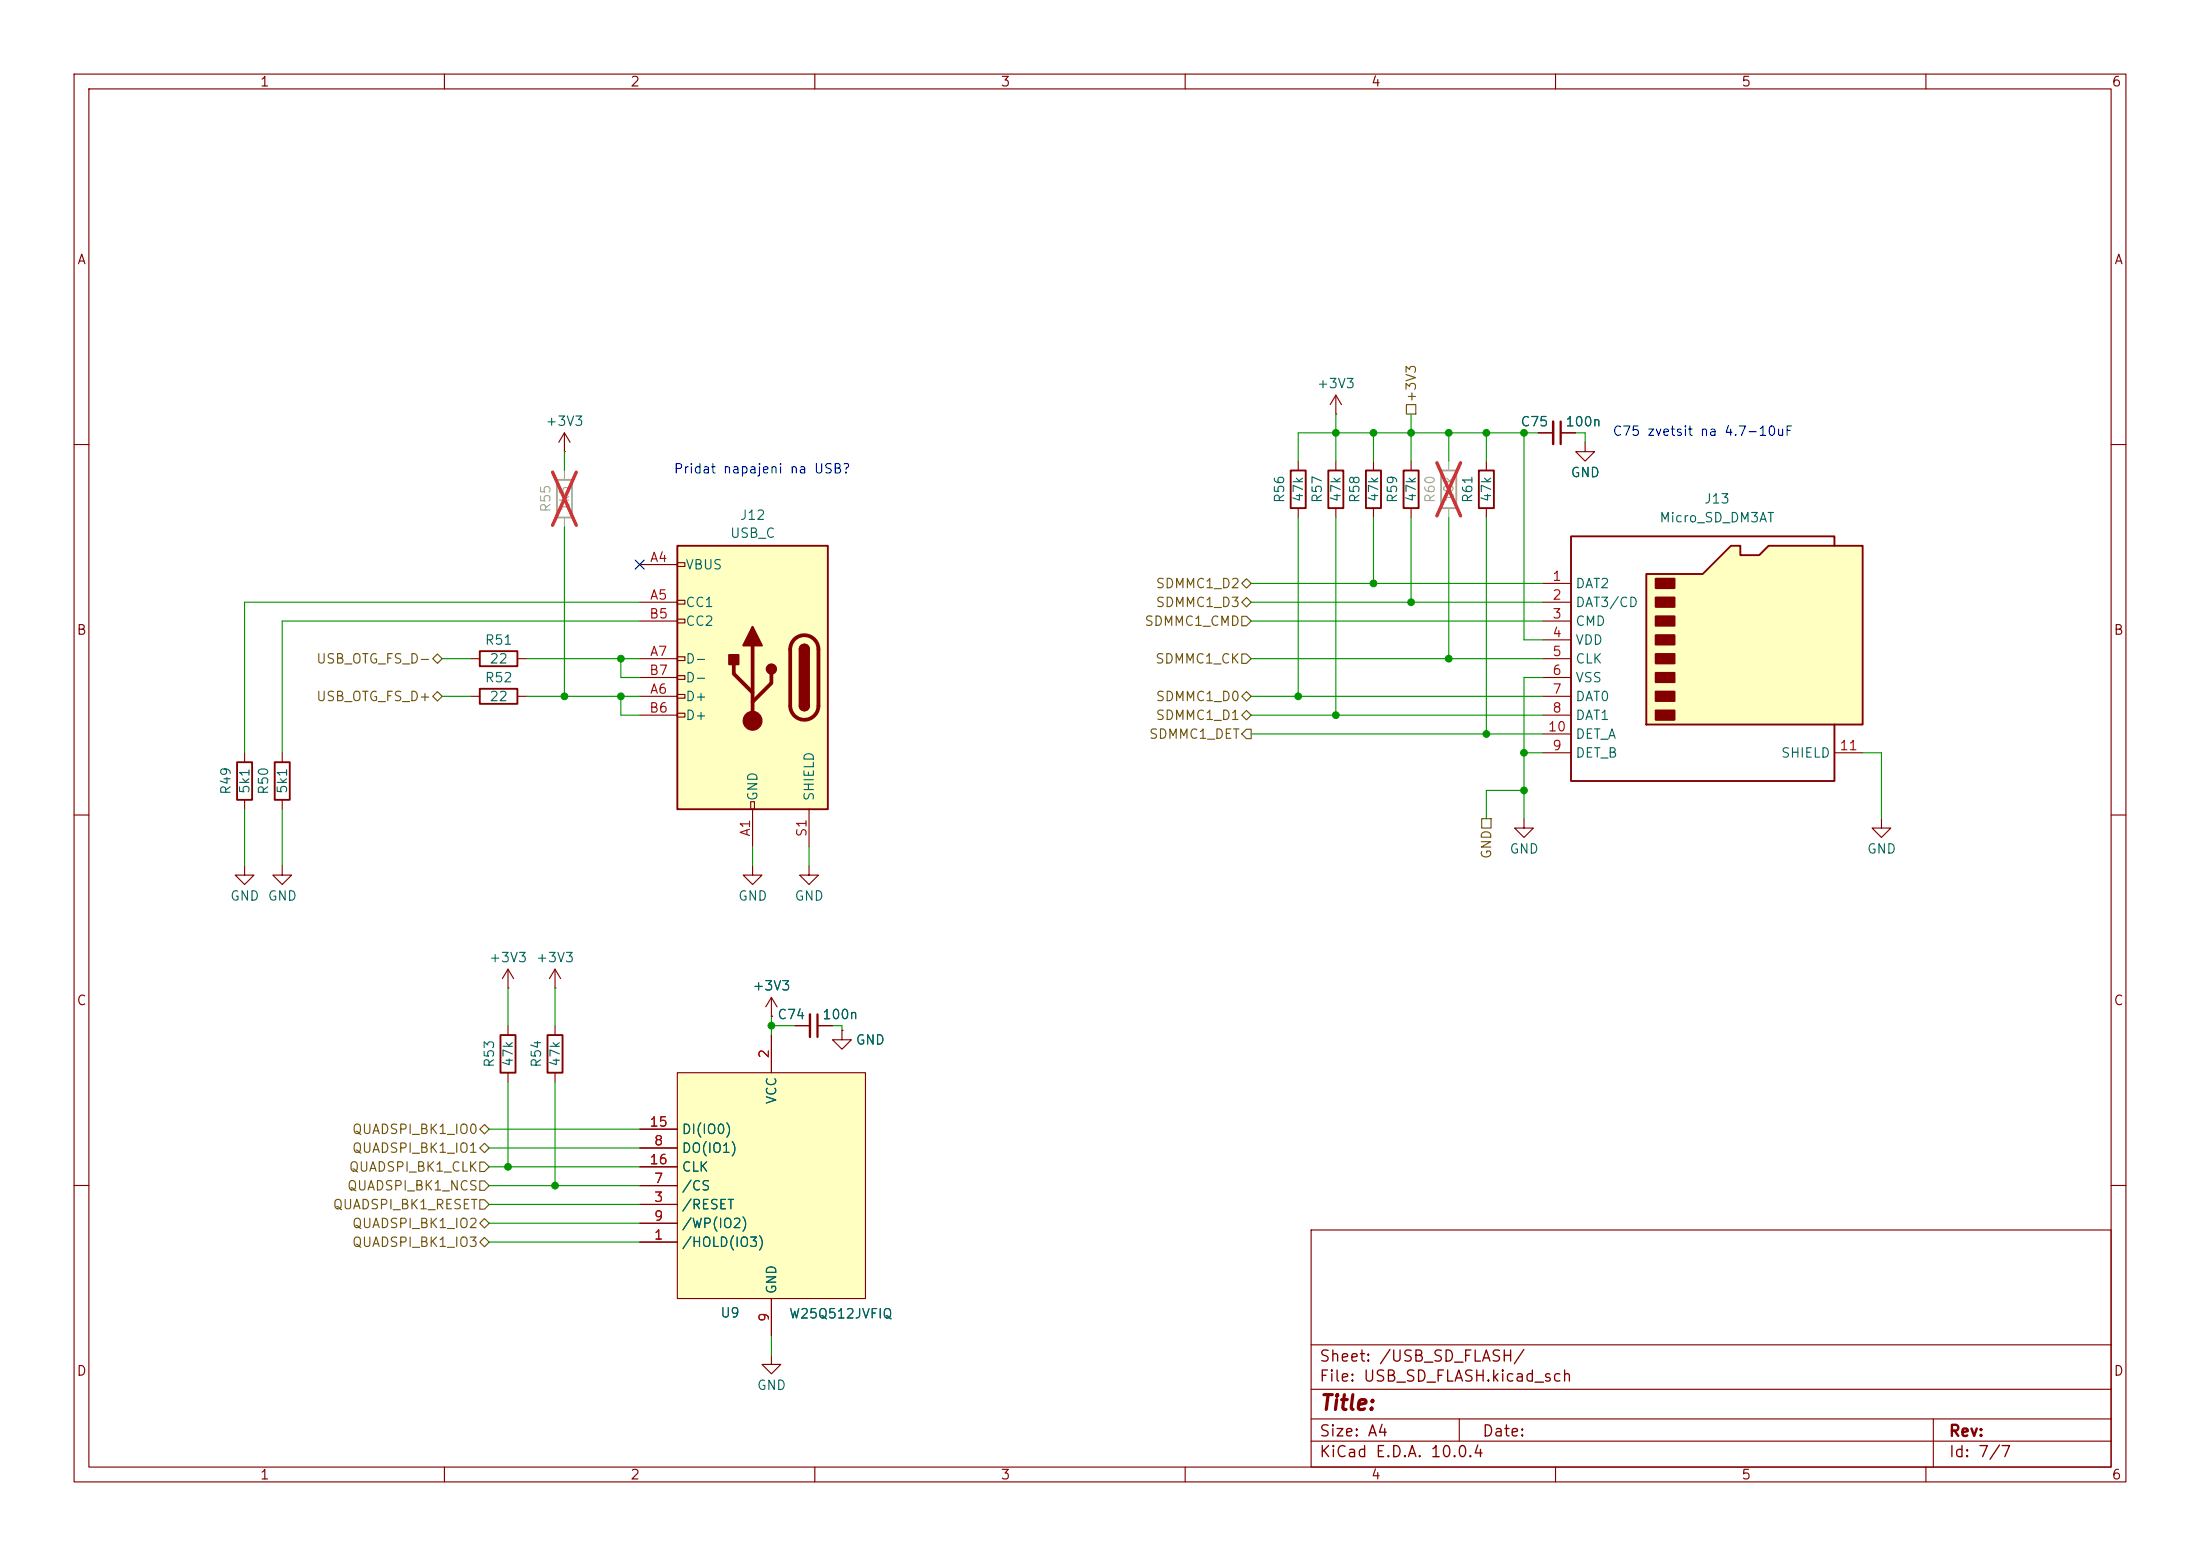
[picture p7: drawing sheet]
<svg xmlns="http://www.w3.org/2000/svg" width="297mm" height="210mm" viewBox="0 0 297 210" stroke-linecap="round" stroke-linejoin="round" font-family="sans-serif">
<g fill="none" stroke="#840000" stroke-width=".15">
<path d="M10 10h277v190h-277zM12 12h273v186h-273zM60 10v2M110 10v2M160 10v2M210 10v2M260 10v2M180.3 55.9h.1M180.3 53.3l-.7 1.3M180.3 53.3l.8 1.3M180.3 53.3v2.6M10 60h2"/>
<path d="M185.4 62.2v1.3M185.4 68.6v1.3M285 60h2M63.5 88.9h1.3M69.8 88.9h1.3M10 110h2M285 110h2M68.6 133.4h.1M68.6 130.8l-.8 1.3M68.6 130.8l.7 1.3M68.6 130.8v2.6M74.9 133.4h.1"/>
<path d="M74.9 130.8l-.7 1.3M74.9 130.8l.8 1.3M74.9 130.8v2.6M74.9 138.4v1.3M74.9 144.8v1.3M10 160h2M177 166h108v32h-108zM285 160h2M60 198v2M110 198v2M160 198v2M177 194.5h108"/>
<path d="M177 191.5h108M177 187.5h108M177 181.5h108M197 191.5v3M210 198v2M260 198v2M261 191.5v6.5"/>
</g>
<path d="M184.4 63.5h2v5.1h-2zM64.8 87.9h5v2h-5zM73.9 139.7h2v5.1h-2z" fill="none" stroke="#840000" stroke-width=".25"/>
<path d="M75.2 64.8h2v5.1h-2z" fill="none" stroke="#a1a1a1" stroke-width=".25"/>
<path d="M76.2 63.5v1.3M76.2 69.9v1.2" fill="none" stroke="#a1a1a1" stroke-width=".15"/>
<path d="M74.6 63.7l3.2 7.2M77.8 63.7l-3.2 7.2" fill="none" stroke="#e12e31" stroke-width=".46"/>
<path d="M222.2 77.5h7.7l3.8-3.8h1.2v1.2h2.6l1.3-1.2h12.7v24.1h-29.3z" fill="#ffffc2"/>
<path d="M189.5 63.5h2v5.1h-2zM222.2 77.5h7.7l3.8-3.8h1.2v1.2h2.6l1.3-1.2h12.7v24.1h-29.3zM247.6 73.7v-1.3h-35.5v33h35.5v-7.6M67.6 139.7h2v5.1h-2z" fill="none" stroke="#840000" stroke-width=".25"/>
<g fill="#840000" stroke="#840000" stroke-width=".25">
<path d="M223.5 78.1h2.6v1.3h-2.6z"/>
<path d="M223.5 80.6h2.6v1.3h-2.6z"/>
<path d="M223.5 83.2h2.6v1.3h-2.6z"/>
<path d="M223.5 85.7h2.6v1.3h-2.6z"/>
<path d="M223.5 88.3h2.6v1.2h-2.6z"/>
<path d="M223.5 90.8h2.6v1.3h-2.6z"/>
<path d="M223.5 93.3h2.6v1.3h-2.6z"/>
<path d="M223.5 95.9h2.6v1.3h-2.6z"/>
</g>
<g fill="none" stroke="#840000" stroke-width=".15">
<path d="M76.2 58.4l-.8 1.3M76.2 58.4l.8 1.3M76.2 58.4v2.6M207.6 58.4h2.1M210.7 58.4h2M76.2 61h.1M190.5 62.2v1.3M190.5 68.6v1.3M208.3 78.7h3.8M208.3 81.3h3.8M208.3 83.8h3.8M208.3 86.4h3.8"/>
<path d="M208.3 88.9h3.8M208.3 91.4h3.8M208.3 94h3.8M208.3 96.5h3.8M208.3 99.1h3.8M208.3 101.6h3.8M247.6 101.6h3.9M254 110.5v1.3h1.3l-1.3 1.2-1.3-1.2h1.3M68.6 138.4v1.3M104.1 137.2h.1M104.1 134.6l-.7 1.3M104.1 134.6l.8 1.3"/>
<path d="M104.1 134.6v2.6M107.3 138.4h2M110.4 138.4h2M68.6 144.8v1.3M104.1 182.9v1.3h1.3l-1.3 1.2-1.2-1.2h1.2"/>
</g>
<path d="M210.7 56.9v3M110.4 136.9v3.1" fill="none" stroke="#840000" stroke-width=".3"/>
<path d="M209.7 56.9v3M109.3 136.9v3.1" fill="none" stroke="#840000" stroke-width=".33"/>
<path d="M91.4 144.8h25.4v30.5h-25.4z" fill="#ffffc2"/>
<g fill="none" stroke="#840000" stroke-width=".15">
<path d="M214 59.7v1.3h1.3l-1.3 1.2-1.3-1.2h1.3M175.3 62.2v1.3M175.3 68.6v1.3M180.3 62.2v1.3M180.3 68.6v1.3M200.7 62.2v1.3M200.7 68.6v1.3M63.5 94h1.3M69.8 94h1.3M33 116.8v1.3h1.3l-1.3 1.3-1.3-1.3h1.3M33 101.6v1.3M33 108v1.2"/>
<path d="M38.1 116.8v1.3h1.3l-1.3 1.3-1.3-1.3h1.3M38.1 101.6v1.3M38.1 108v1.2M101.6 116.8v1.3h1.3l-1.3 1.3-1.3-1.3h1.3M109.2 116.8v1.3h1.3l-1.3 1.3-1.3-1.3h1.3M205.7 110.5v1.3h1.3l-1.3 1.2-1.2-1.2h1.2M104.1 139.7v5.1M113.7 139.1v1.2h1.2l-1.2 1.3-1.3-1.3h1.3M113.7 139.1h.1M86.4 154.9h5M86.4 152.4h5M86.4 157.5h5"/>
<path d="M91.4 144.8h25.4v30.5h-25.4zM86.4 167.6h5M86.4 162.6h5M86.4 160h5M86.4 165.1h5M104.1 175.3v5"/>
</g>
<path d="M174.2 63.5h2.1v5.1h-2.1zM179.3 63.5h2.1v5.1h-2.1zM199.6 63.5h2.1v5.1h-2.1zM64.8 93h5v2h-5zM32 102.9h2v5.1h-2zM37.1 102.9h2v5.1h-2z" fill="none" stroke="#840000" stroke-width=".25"/>
<path d="M194.6 63.5h2v5.1h-2z" fill="none" stroke="#a1a1a1" stroke-width=".25"/>
<path d="M195.6 62.2v1.3M195.6 68.6v1.3" fill="none" stroke="#a1a1a1" stroke-width=".15"/>
<path d="M194 62.5l3.2 7.1M197.2 62.5l-3.2 7.1" fill="none" stroke="#e12e31" stroke-width=".46"/>
<path d="M91.4 73.7h20.4v35.5h-20.4z" fill="#ffffc2"/>
<g fill="none" stroke="#840000" stroke-width=".15">
<path d="M207.6 58.4h2.1M210.7 58.4h2M86.4 76.2h5M91.4 75.9h1.1v.6h-1.1zM86.4 81.3h5M86.4 94h5M86.4 88.9h5M86.4 83.8h5M86.4 96.5h5M86.4 91.4h5M91.4 81h1.1v.5h-1.1zM91.4 83.6h1.1v.5h-1.1z"/>
<path d="M91.4 88.6h1.1v.6h-1.1zM91.4 91.2h1.1v.5h-1.1zM91.4 93.7h1.1v.5h-1.1zM91.4 96.3h1.1v.5h-1.1zM101.3 108.2h.6v1h-.6zM101.6 109.2v5.1M109.2 109.2v5.1M104.1 137.2h.1M104.1 139.7v5.1M107.3 138.4h2M110.4 138.4h2M113.7 139.1h.1"/>
<path d="M86.4 154.9h5M86.4 152.4h5M86.4 157.5h5M86.4 167.6h5M86.4 162.6h5M86.4 160h5M86.4 165.1h5M104.1 175.3v5"/>
</g>
<path d="M91.4 73.7h20.4v35.5h-20.4zM107.9 87.6a.64 .64 0 0 1 .7-.6 .64 .64 0 0 1 .6 .6M107.9 95.3a.64 .64 0 0 0 .7 .6 .64 .64 0 0 0 .6-.6" fill="none" stroke="#840000" stroke-width=".25"/>
<path d="M99.1 89.7v1.2l2.5 2.6M101.6 87.1v10.2M104.1 90.9v1.3l-2.5 2.5M107.2 86.3a1.9 1.9 0 0 1 2.1-.4 1.9 1.9 0 0 1 1.2 1.7v7.7a1.91 1.91 0 0 1-1.9 1.8 1.91 1.91 0 0 1-1.9-1.8v-7.7a1.9 1.9 0 0 1 .5-1.3z" fill="none" stroke="#840000" stroke-width=".51"/>
<g fill="#840000" stroke="#840000" stroke-width=".25">
<path d="M107.9 87.6h1.3v7.7h-1.3z"/>
<path d="M108.1 87.2a.64 .64 0 0 1 .7-.2 .64 .64 0 0 1 .4 .6h-1.3z"/>
<path d="M107.9 95.3h1.3a.64 .64 0 0 1-.6 .6 .64 .64 0 0 1-.7-.6z"/>
<path d="M101.6 84.6l1.3 2.5h-2.6z"/>
<path d="M98.4 88.4h1.3v1.3h-1.3z"/>
<circle cx="104.1" cy="90.3" r=".63"/>
</g>
<circle cx="101.6" cy="97.3" r="1.27" fill="#840000" stroke="#840000" stroke-width=".15"/>
<g fill="none" stroke="#725600" stroke-width=".15">
<path d="M189.9 54.6h1.2v1.3h-1.2zM167.6 78.7l.7-.6 .6 .6-.6 .7zM58.4 94l.7-.7 .6 .7-.6 .6zM59.1 88.3l.6 .6-.6 .6-.7-.6zM167.6 81.3l.7-.7 .6 .7-.6 .6zM167.6 83.2h.7l.6 .6-.6 .7h-.7zM167.6 96.5l.7-.6 .6 .6-.6 .7zM167.6 94l.7-.7 .6 .7-.6 .6zM167.6 88.3h.7l.6 .6-.6 .6h-.7zM168.3 98.4h.6v1.3h-.6l-.7-.6zM200 110.5h1.3v1.3h-1.3zM64.8 154.9l.6-.6 .6 .6-.6 .7z"/>
<path d="M64.8 152.4l.6-.6 .6 .6-.6 .6zM64.8 156.8h.6l.6 .7-.6 .6h-.6zM64.8 159.4h.6l.6 .6-.6 .7h-.6zM64.8 161.9h.6l.6 .7-.6 .6h-.6zM64.8 167.6l.6-.6 .6 .6-.6 .7zM65.4 164.5l.6 .6-.6 .6-.6-.6z"/>
</g>
<g fill="none" stroke="#009600" stroke-width=".15">
<path d="M180.3 55.9v6.3M185.4 58.4v3.8M190.5 55.9v6.3M195.6 58.4v3.8M200.7 58.4v3.8M205.7 58.4v28h2.6M207.6 58.4h-32.3v3.8M212.7 58.4h1.3v1.3M76.2 61v2.5M76.2 71.1v22.9M168.9 78.7h39.4M175.3 69.9v24.1"/>
<path d="M180.3 69.9v26.6M185.4 69.9v8.8M190.5 69.9v11.4M195.6 69.9v19M200.7 69.9v29.2M59.7 94h3.8M59.7 88.9h3.8M71.1 94h15.3M71.1 88.9h15.3M83.8 94v2.5h2.6M83.8 88.9v2.5h2.6M86.4 81.3h-53.4v20.3"/>
<path d="M86.4 83.8h-48.3v17.8M168.9 96.5h39.4M168.9 94h39.4M168.9 81.3h39.4M168.9 83.8h39.4M168.9 88.9h39.4M168.9 99.1h39.4M208.3 91.4h-2.6v19.1M33 109.2v7.6M38.1 109.2v7.6M101.6 114.3v2.5M109.2 114.3v2.5"/>
<path d="M205.7 101.6h2.6M205.7 106.7h-5v3.8M251.5 101.6h2.5v8.9M68.6 133.4v5M74.9 133.4v5M104.1 137.2v2.5M104.1 138.4h3.2M112.4 138.4h1.3v.7M66 157.5h20.4M66 154.9h20.4M66 152.4h20.4M68.6 146.1v11.4"/>
<path d="M74.9 146.1v13.9M66 165.1h20.4M66 167.6h20.4M66 160h20.4M66 162.6h20.4M104.1 180.3v2.6"/>
</g>
<path d="M85.8 75.6l1.2 1.2M87 75.6l-1.2 1.2" fill="none" stroke="#000084" stroke-width=".15"/>
<g fill="#009600" stroke="#009600" stroke-width=".14">
<circle cx="185.4" cy="58.4" r=".46"/>
<circle cx="190.5" cy="58.4" r=".46"/>
<circle cx="205.7" cy="101.6" r=".46"/>
<circle cx="205.7" cy="106.7" r=".46"/>
<circle cx="205.7" cy="58.4" r=".46"/>
<circle cx="200.7" cy="58.4" r=".46"/>
<circle cx="74.9" cy="160" r=".46"/>
<circle cx="68.6" cy="157.5" r=".46"/>
<circle cx="104.1" cy="138.4" r=".46"/>
<circle cx="175.3" cy="94" r=".46"/>
<circle cx="185.4" cy="78.7" r=".46"/>
<circle cx="190.5" cy="81.3" r=".46"/>
<circle cx="200.7" cy="99.1" r=".46"/>
<circle cx="180.3" cy="96.5" r=".46"/>
<circle cx="195.6" cy="88.9" r=".46"/>
<circle cx="195.6" cy="58.4" r=".46"/>
<circle cx="180.3" cy="58.4" r=".46"/>
<circle cx="83.8" cy="88.9" r=".46"/>
<circle cx="83.8" cy="94" r=".46"/>
<circle cx="76.2" cy="94" r=".46"/>
</g>
<text font-size="2" fill="#840000" x="178" y="190.8">Title:</text>
<g font-size="1.5" fill="#840000">
<text x="178" y="184.2">Sheet: /USB_SD_FLASH/</text>
<text x="178" y="186.9">File: USB_SD_FLASH.kicad_sch</text>
<text x="178" y="197.1">KiCad E.D.A. 10.0.4</text>
<text x="178" y="194.3">Size: A4</text>
<text x="200" y="194.3">Date:</text>
<text x="263" y="194.3">Rev:</text>
<text x="263" y="197.1">Id: 7/7</text>
</g>
<g font-size="1.3" fill="#840000">
<text x="35" y="12">1</text>
<text x="85" y="12">2</text>
<text x="135" y="12">3</text>
<text x="185" y="12">4</text>
<text x="235" y="12">5</text>
<text x="285" y="12">6</text>
<text x="10.3" y="36">A</text>
<text x="285.3" y="36">A</text>
<text x="10.3" y="86">B</text>
<text x="285.3" y="86">B</text>
<text x="10.3" y="136">C</text>
<text x="285.3" y="136">C</text>
<text x="10.3" y="186">D</text>
<text x="285.3" y="186">D</text>
<text x="35" y="200">1</text>
<text x="85" y="200">2</text>
<text x="135" y="200">3</text>
<text x="185" y="200">4</text>
<text x="235" y="200">5</text>
<text x="285" y="200">6</text>
</g>
<g font-size="1.3" fill="#006464">
<text x="177.7" y="52.7">+3V3</text>
<text x="73.6" y="57.8">+3V3</text>
<text x="205.2" y="57.9">C75</text>
<text x="211.3" y="57.9">100n</text>
<text x="212" y="64.7">GND</text>
<text x="99.8" y="70.5">J12</text>
<text x="173.7" y="68" transform="rotate(-90 173.7 68)">R56</text>
<text x="176.2" y="67.9" transform="rotate(-90 176.2 67.9)">47k</text>
<text x="178.8" y="68" transform="rotate(-90 178.8 68)">R57</text>
<text x="181.3" y="67.9" transform="rotate(-90 181.3 67.9)">47k</text>
<text x="183.9" y="68" transform="rotate(-90 183.9 68)">R58</text>
<text x="186.4" y="67.9" transform="rotate(-90 186.4 67.9)">47k</text>
<text x="188.9" y="68" transform="rotate(-90 188.9 68)">R59</text>
<text x="191.5" y="67.9" transform="rotate(-90 191.5 67.9)">47k</text>
<text x="199.1" y="68" transform="rotate(-90 199.1 68)">R61</text>
<text x="201.6" y="67.9" transform="rotate(-90 201.6 67.9)">47k</text>
<text x="223.9" y="70.8">Micro_SD_DM3AT</text>
<text x="230" y="68.3">J13</text>
<text x="92.5" y="77.2">VBUS</text>
<text x="98.5" y="72.9">USB_C</text>
<text x="92.5" y="82.3">CC1</text>
<text x="212.6" y="79.7">DAT2</text>
<text x="212.6" y="82.3">DAT3/CD</text>
<text x="65.4" y="87.3">R51</text>
<text x="66" y="89.9">22</text>
<text x="92.5" y="89.9">D-</text>
<text x="92.5" y="84.8">CC2</text>
<text x="212.6" y="84.8">CMD</text>
<text x="212.6" y="87.3">VDD</text>
<text x="212.6" y="89.9">CLK</text>
<text x="65.4" y="92.4">R52</text>
<text x="66" y="95">22</text>
<text x="92.5" y="95">D+</text>
<text x="92.5" y="92.4">D-</text>
<text x="212.6" y="92.4">VSS</text>
<text x="212.6" y="95">DAT0</text>
<text x="92.5" y="97.5">D+</text>
<text x="212.6" y="97.5">DAT1</text>
<text x="212.6" y="100">DET_A</text>
<text x="31.5" y="107.4" transform="rotate(-90 31.5 107.4)">R49</text>
<text x="34" y="107.2" transform="rotate(-90 34 107.2)">5k1</text>
<text x="36.5" y="107.4" transform="rotate(-90 36.5 107.4)">R50</text>
<text x="39.1" y="107.2" transform="rotate(-90 39.1 107.2)">5k1</text>
<text x="212.6" y="102.6">DET_B</text>
<text x="240.3" y="102.6">SHIELD</text>
<text x="102.6" y="108.2" transform="rotate(-90 102.6 108.2)">GND</text>
<text x="110.2" y="108.2" transform="rotate(-90 110.2 108.2)">SHIELD</text>
<text x="203.7" y="115.5">GND</text>
<text x="252" y="115.5">GND</text>
<text x="31" y="121.9">GND</text>
<text x="36.1" y="121.9">GND</text>
<text x="99.6" y="121.9">GND</text>
<text x="107.2" y="121.9">GND</text>
<text x="65.9" y="130.2">+3V3</text>
<text x="72.3" y="130.2">+3V3</text>
<text x="101.5" y="134">+3V3</text>
<text x="104.9" y="137.9">C74</text>
<text x="110.9" y="137.9">100n</text>
<text x="115.4" y="141.3">GND</text>
<text x="67" y="144.2" transform="rotate(-90 67 144.2)">R53</text>
<text x="69.6" y="144.1" transform="rotate(-90 69.6 144.1)">47k</text>
<text x="73.4" y="144.2" transform="rotate(-90 73.4 144.2)">R54</text>
<text x="75.9" y="144.1" transform="rotate(-90 75.9 144.1)">47k</text>
<text x="105.1" y="149.1" transform="rotate(-90 105.1 149.1)">VCC</text>
<text x="91.9" y="155.9">DO(IO1)</text>
<text x="91.9" y="153.4">DI(IO0)</text>
<text x="91.9" y="161">/CS</text>
<text x="91.9" y="158.5">CLK</text>
<text x="91.9" y="163.5">/RESET</text>
<text x="91.9" y="166.1">/WP(IO2)</text>
<text x="91.9" y="168.6">/HOLD(IO3)</text>
<text x="97.2" y="178.1">U9</text>
<text x="105.1" y="174.8" transform="rotate(-90 105.1 174.8)">GND</text>
<text x="106.4" y="178.3">W25Q512JVFIQ</text>
<text x="102.1" y="187.9">GND</text>
</g>
<g font-size="1.3" fill="#725600">
<text x="191.5" y="54.4" transform="rotate(-90 191.5 54.4)">+3V3</text>
<text x="155.9" y="79.7">SDMMC1_D2</text>
<text x="155.9" y="82.3">SDMMC1_D3</text>
<text x="42.6" y="89.9">USB_OTG_FS_D-</text>
<text x="154.4" y="84.8">SDMMC1_CMD</text>
<text x="155.9" y="89.9">SDMMC1_CK</text>
<text x="42.6" y="95">USB_OTG_FS_D+</text>
<text x="155.9" y="95">SDMMC1_D0</text>
<text x="155" y="100">SDMMC1_DET</text>
<text x="155.9" y="97.5">SDMMC1_D1</text>
<text x="201.6" y="116" transform="rotate(-90 201.6 116)">GND</text>
<text x="47.4" y="155.9">QUADSPI_BK1_IO1</text>
<text x="47.4" y="153.4">QUADSPI_BK1_IO0</text>
<text x="46.8" y="161">QUADSPI_BK1_NCS</text>
<text x="47" y="158.5">QUADSPI_BK1_CLK</text>
<text x="44.8" y="163.5">QUADSPI_BK1_RESET</text>
<text x="47.4" y="166.1">QUADSPI_BK1_IO2</text>
<text x="47.4" y="168.6">QUADSPI_BK1_IO3</text>
</g>
<g font-size="1.3" fill="#0000c2">
<text x="217.6" y="59.1">C75 zvetsit na 4.7-10uF</text>
<text x="90.9" y="64.2">Pridat napajeni na USB?</text>
</g>
<g font-size="1.3" fill="#989898">
<text x="74.6" y="69.3" transform="rotate(-90 74.6 69.3)">R55</text>
<text x="77.2" y="69.1" transform="rotate(-90 77.2 69.1)">1k5</text>
<text x="194" y="68" transform="rotate(-90 194 68)">R60</text>
<text x="196.6" y="67.9" transform="rotate(-90 196.6 67.9)">10k</text>
</g>
<g font-size="1.3" fill="#a90000">
<text x="87.6" y="76.2">A4</text>
<text x="87.6" y="83.8">B5</text>
<text x="87.6" y="81.3">A5</text>
<text x="209.5" y="78.7">1</text>
<text x="209.5" y="81.3">2</text>
<text x="209.5" y="83.8">3</text>
<text x="87.6" y="88.9">A7</text>
<text x="209.5" y="86.3">4</text>
<text x="209.5" y="88.9">5</text>
<text x="87.6" y="91.4">B7</text>
<text x="87.6" y="94">A6</text>
<text x="209.5" y="91.4">6</text>
<text x="209.5" y="94">7</text>
<text x="87.6" y="96.5">B6</text>
<text x="208.9" y="99">10</text>
<text x="209.5" y="96.5">8</text>
<text x="209.5" y="101.6">9</text>
<text x="248.2" y="101.6">11</text>
<text x="101.6" y="113" transform="rotate(-90 101.6 113)">A1</text>
<text x="109.2" y="113.1" transform="rotate(-90 109.2 113.1)">S1</text>
<text x="104.1" y="142.9" transform="rotate(-90 104.1 142.9)">2</text>
<text x="87.6" y="152.4">15</text>
<text x="88.2" y="154.9">8</text>
<text x="87.6" y="157.5">16</text>
<text x="88.2" y="160">7</text>
<text x="88.2" y="167.6">1</text>
<text x="88.2" y="162.5">3</text>
<text x="88.2" y="165.1">9</text>
<text x="104.1" y="178.5" transform="rotate(-90 104.1 178.5)">9</text>
</g>
</svg>
